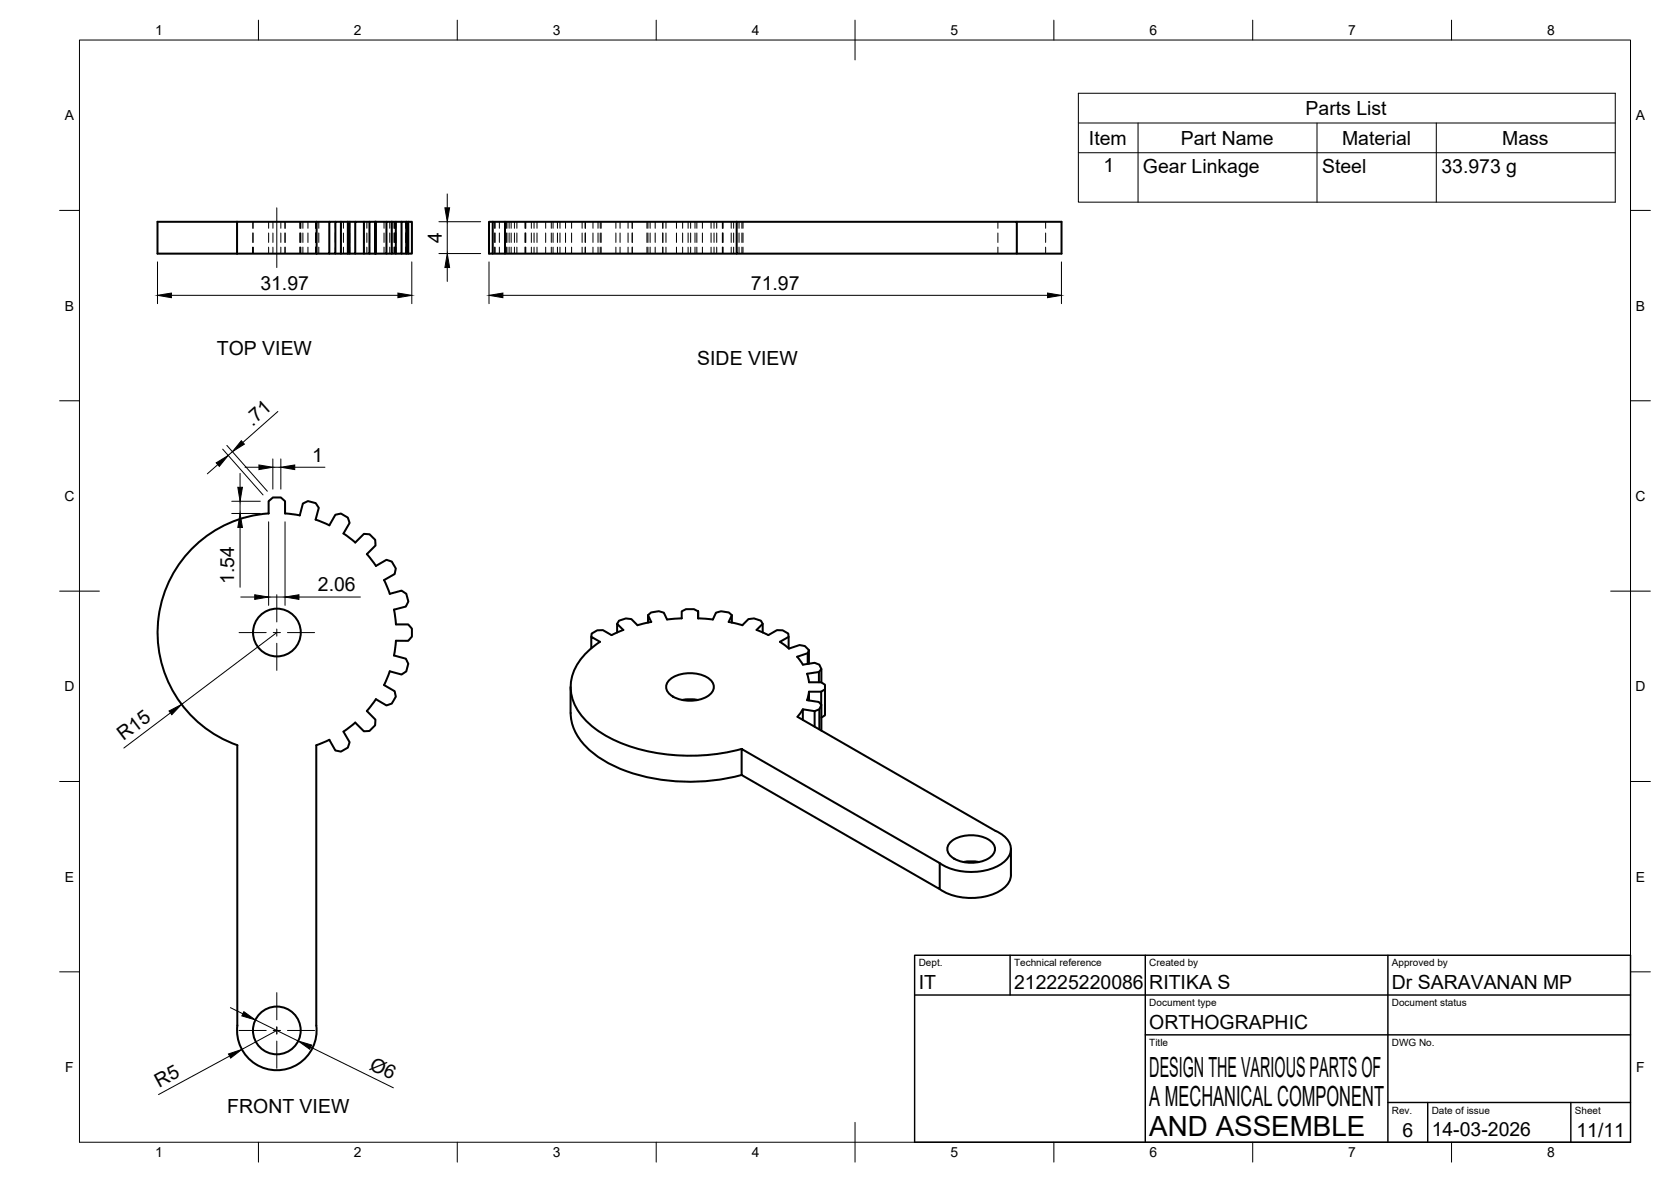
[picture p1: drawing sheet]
<svg xmlns="http://www.w3.org/2000/svg" width="420mm" height="297mm" viewBox="0 0 420 297" stroke-linecap="round" stroke-linejoin="round" font-family="sans-serif">
<!-- layer: Hidden -->
<g fill="none" stroke="#000" stroke-width=".25">
<path d="M59.7 55.7v1.7M59.7 58.6v2.3M63.6 55.7v1.7M63.6 58.6v2.3M67.5 55.7v1.7M67.5 58.6v2.3M68.6 55.7v1.7M68.6 58.6v2.3M70.6 55.7v1.7M70.6 58.6v2.3M71.7 55.7v1.7M71.7 58.6v2.3"/>
<path d="M75.4 55.7v1.7M75.4 58.6v2.3M75.6 55.7v1.7M75.6 58.6v2.3M76.2 55.7v1.7M76.2 58.6v2.3M77.4 55.7v1.7M77.4 58.6v2.3M79.4 55.7v1.7M79.4 58.6v2.3M79.5 55.7v1.7M79.5 58.6v2.3"/>
<path d="M80.2 55.7v1.7M80.2 58.6v2.3M84.3 55.7v1.7M84.3 58.6v2.3M85.7 55.7v1.7M85.7 58.6v2.3M86.4 55.7v1.7M86.4 58.6v2.3M87.5 55.7v1.7M87.5 58.6v2.3M87.9 55.7v1.7M87.9 58.6v2.3"/>
<path d="M91.5 55.7v1.7M91.5 58.6v2.3M92.2 55.7v1.7M92.2 58.6v2.3M92.9 55.7v1.7M92.9 58.6v2.3M94.3 55.7v1.7M94.3 58.6v2.3M94.4 55.7v1.7M94.4 58.6v2.3M96.6 55.7v1.7M96.6 58.6v2.3"/>
<path d="M97.2 55.7v1.7M97.2 58.6v2.3M98 55.7v1.7M98 58.6v2.3M98.5 55.7v1.7M98.5 58.6v2.3M99.1 55.7v1.7M99.1 58.6v2.3M99.2 55.7v1.7M99.2 58.6v2.3M99.5 55.7v1.7M99.5 58.6v2.3"/>
<path d="M101 55.7v1.7M101 58.6v2.3M102 55.7v1.7M102 58.6v2.3M102.2 55.7v1.7M102.2 58.6v2.3M102.6 55.7v1.7M102.6 58.6v2.3M123.9 55.7v1.7M123.9 58.6v2.3M124.4 55.7v1.7M124.4 58.6v2.3"/>
<path d="M124.5 55.7v1.7M124.5 58.6v2.3M125.6 55.7v1.7M125.6 58.6v2.3M127 55.7v1.7M127 58.6v2.3M127.3 55.7v1.7M127.3 58.6v2.3M127.5 55.7v1.7M127.5 58.6v2.3M128 55.7v1.7M128 58.6v2.3"/>
<path d="M128.5 55.7v1.7M128.5 58.6v2.3M129.3 55.7v1.7M129.3 58.6v2.3M130 55.7v1.7M130 58.6v2.3M132 55.7v1.7M132 58.6v2.3M132.1 55.7v1.7M132.1 58.6v2.3M132.2 55.7v1.7M132.2 58.6v2.3"/>
<path d="M133.6 55.7v1.7M133.6 58.6v2.3M134.3 55.7v1.7M134.3 58.6v2.3M135 55.7v1.7M135 58.6v2.3M137.2 55.7v1.7M137.2 58.6v2.3M138.6 55.7v1.7M138.6 58.6v2.3M139.1 55.7v1.7M139.1 58.6v2.3"/>
<path d="M140.2 55.7v1.7M140.2 58.6v2.3M140.8 55.7v1.7M140.8 58.6v2.3M142.2 55.7v1.7M142.2 58.6v2.3M143.7 55.7v1.7M143.7 58.6v2.3M146.4 55.7v1.7M146.4 58.6v2.3M147.2 55.7v1.7M147.2 58.6v2.3"/>
<path d="M149.1 55.7v1.7M149.1 58.6v2.3M150.4 55.7v1.7M150.4 58.6v2.3M150.9 55.7v1.7M150.9 58.6v2.3M151.2 55.7v1.7M151.2 58.6v2.3M154.9 55.7v1.7M154.9 58.6v2.3M155.9 55.7v1.7M155.9 58.6v2.3"/>
<path d="M157.9 55.7v1.7M157.9 58.6v2.3M159 55.7v1.7M159 58.6v2.3M162.7 55.7v1.7M162.7 58.6v2.3M162.9 55.7v1.7M162.9 58.6v2.3M163.5 55.7v1.7M163.5 58.6v2.3M164.7 55.7v1.7M164.7 58.6v2.3"/>
<path d="M166.6 55.7v1.7M166.6 58.6v2.3M167.4 55.7v1.7M167.4 58.6v2.3M170.1 55.7v1.7M170.1 58.6v2.3M171.6 55.7v1.7M171.6 58.6v2.3M173 55.7v1.7M173 58.6v2.3M173.7 55.7v1.7M173.7 58.6v2.3"/>
<path d="M174.8 55.7v1.7M174.8 58.6v2.3M175.2 55.7v1.7M175.2 58.6v2.3M176.6 55.7v1.7M176.6 58.6v2.3M178.8 55.7v1.7M178.8 58.6v2.3M179.5 55.7v1.7M179.5 58.6v2.3M180.2 55.7v1.7M180.2 58.6v2.3"/>
<path d="M181.6 55.7v1.7M181.6 58.6v2.3M181.7 55.7v1.7M181.7 58.6v2.3M181.8 55.7v1.7M181.8 58.6v2.3M183.9 55.7v1.7M183.9 58.6v2.3M184.5 55.7v1.7M184.5 58.6v2.3M185.2 55.7v1.7M185.2 58.6v2.3"/>
<path d="M185.8 55.7v1.7M185.8 58.6v2.3M186.5 55.7v1.7M186.5 58.6v2.3M186.8 55.7v1.7M186.8 58.6v2.3M250.9 55.7v1.7M250.9 58.6v2.3M262.9 55.7v1.7M262.9 58.6v2.3M59.7 62.1v1.6M63.6 62.1v1.6v-1.6"/>
<path d="M67.5 62.1v1.6M68.6 62.1v1.6M70.6 62.1v1.6M71.7 62.1v1.6M75.4 62.1v1.6M75.6 62.1v1.6M76.2 62.1v1.6M77.4 62.1v1.6M79.4 62.1v1.6M79.5 62.1v1.6M80.2 62.1v1.6M84.3 62.1v1.6"/>
<path d="M85.7 62.1v1.6M86.4 62.1v1.6M87.5 62.1v1.6M87.9 62.1v1.6M91.5 62.1v1.6M92.2 62.1v1.6M92.9 62.1v1.6M94.3 62.1v1.6M94.4 62.1v1.6M96.6 62.1v1.6M97.2 62.1v1.6M98 62.1v1.6"/>
<path d="M98.5 62.1v1.6M99.1 62.1v1.6M99.2 62.1v1.6M99.5 62.1v1.6M101 62.1v1.6M102 62.1v1.6M102.2 62.1v1.6M102.6 62.1v1.6M123.9 62.1v1.6M124.4 62.1v1.6M124.5 62.1v1.6M125.6 62.1v1.6"/>
<path d="M127 62.1v1.6M127.3 62.1v1.6M127.5 62.1v1.6M128 62.1v1.6M128.5 62.1v1.6M129.3 62.1v1.6M130 62.1v1.6M132 62.1v1.6M132.1 62.1v1.6M132.2 62.1v1.6M133.6 62.1v1.6M134.3 62.1v1.6"/>
<path d="M135 62.1v1.6M137.2 62.1v1.6M138.6 62.1v1.6M139.1 62.1v1.6M140.2 62.1v1.6M140.8 62.1v1.6M142.2 62.1v1.6M143.7 62.1v1.6M146.4 62.1v1.6M147.2 62.1v1.6M149.1 62.1v1.6M150.4 62.1v1.6"/>
<path d="M150.9 62.1v1.6M151.2 62.1v1.6M154.9 62.1v1.6M155.9 62.1v1.6M157.9 62.1v1.6M159 62.1v1.6M162.7 62.1v1.6M162.9 62.1v1.6M163.5 62.1v1.6M164.7 62.1v1.6M166.6 62.1v1.6M167.4 62.1v1.6"/>
<path d="M170.1 62.1v1.6M171.6 62.1v1.6M173 62.1v1.6M173.7 62.1v1.6M174.8 62.1v1.6M175.2 62.1v1.6M176.6 62.1v1.6M178.8 62.1v1.6M179.5 62.1v1.6M180.2 62.1v1.6M181.6 62.1v1.6M181.7 62.1v1.6"/>
<path d="M181.8 62.1v1.6M183.9 62.1v1.6M184.5 62.1v1.6M185.2 62.1v1.6M185.8 62.1v1.6M186.5 62.1v1.6M186.8 62.1v1.6M250.9 62.1v1.6M262.9 62.1v1.6"/>
</g>
<!-- layer: Visible -->
<g fill="none" stroke="#000" stroke-width=".51">
<path d="M59.6 55.7h-20v8h20M59.6 55.7h20M59.6 55.7v8M79.6 55.7h3.2M79.6 55.7v8M84.3 55.7h-1.5v8h-3.2M85.7 55.7h-1.4v8h-1.5M87.5 55.7h.4v8h-.4zM87.5 55.7h-1.8v8h-1.4M87.9 55.7h1.4M91.5 55.7h-2.2v8h-1.4M92.9 55.7h-1.4v8h-2.2"/>
<path d="M94.3 55.7l.1 8zM94.3 55.7h-1.4v8h-1.4M94.4 55.7h.1M97.2 55.7h-2.7l-.1 8M98.5 55.7h1v8h-1zM98.5 55.7h-1.3v8h-2.7M99.5 55.7h1.5M102.2 55.7h.5v8h-.5zM102.2 55.7h-1.2v8h-1.5M102.7 55.7h.9v8h-.9M123.9 55.7h-.9v8h.9v-8h3.1M185.2 55.7h70.5v8h-70.5z"/>
<path d="M185.2 55.7h-58.2v8h-3.1M255.7 55.7h11.2v8h-11.2M59.6 63.7h20M85.7 63.7h1.8M92.9 63.7h1.4M97.2 63.7h1.3M101 63.7h1.2M127 63.7h58.2M67.5 129v-3.1l1.1-.9h2l1.1 .9v3.1l3.7 .5M67.6 129a30 30 0 0 0-27.7 25.9 30 30 0 0 0 19.8 32.4M75.4 129.5l.8-3 1.2-.6 2 .5 .8 1.2-.8 3M79.4 130.6l3.4 1.4 1.5-2.6 1.4-.3 1.8 1 .4 1.3-1.5 2.7 2.9 2.2 2.2-2.1 1.4 .1 1.4 1.4 .1 1.4-2.2 2.2"/>
<path d="M92.3 139.2l2.2 3M94.5 142.2l2.7-1.5 1.3 .4 1 1.8-.3 1.4-2.6 1.5 1.4 3.4 3-.8 1.2 .8 .5 2-.7 1.2-2.9 .8 .5 3.7h3l1 1.1v2l-1 1h-3.1l-.4 3.7M155.2 158.9v-2.1l1.5 1.5-2.9 1.3-2.2-1.2h-1.4l-1.4 .8-.1 .8M155.2 156.8l.4-.8 1.8-.6 1.3 .2 1.6 1.5M162.9 156.4v-1.8l.9 1.7-3.5 .8M162.9 154.6l.8-.7 2-.3 1.2 .4 .8 1.7M175.5 153.6v1.8v-1.8l-1-.5h-2l-1.1 .5v1.8l-3.7 .3M175.6 155.4l3.7 .3M179.2 155.7l.8-1.7 1.3-.4 1.9 .3 .8 .7v1.9M184 154.6l-.8 1.7 3.5 .8M186.6 157.1l1.6-1.5 1.4-.2 1.7 .6 .5 .8v2.1M191.8 156.8l-1.6 1.5 3 1.3 2.2-1.2h1.4l1.4 .8 .1 3.7"/>
<path d="M92.2 178.7l2.2 2.2-.1 1.4-1.4 1.4-1.4 .1-2.2-2.2-2.9 2.3 1.5 2.6-.4 1.4-1.8 1-1.4-.3-1.5-2.7-3.3 1.4v70.4a10 10 0 0 1-9.9 11.3 10 10 0 0 1-9.9-11.3v-70.4M94.5 175.7l-2.2 3M96.6 172.2l2.6 1.5 .3 1.4-1 1.7-1.3 .5-2.7-1.6M99.1 164.7l2.9 .8 .7 1.3-.5 1.9-1.2 .8-3-.8-1.4 3.4M143.5 172.6v6.6M143.5 179.2a13.7 13.7 0 0 0 6.5 10.7 41.6 41.6 0 0 0 24.4 6.5l7-.6 5.1-1.1M148.7 162.9v-2.9l2.2 1.3a14.8 14.8 0 0 0-7.3 10.1 12.2 12.2 0 0 0 4.6 10.5 36.8 36.8 0 0 0 21.4 7.9 50 50 0 0 0 16.9-1.6M168.6 170.7a8.9 8.9 0 0 1 9.8 0 2.49 2.49 0 0 1 1.1 2.4 2.49 2.49 0 0 1-1.8 2 9.1 9.1 0 0 1-9.1-.5 2.36 2.36 0 0 1 0-3.9zM171.6 175.9l1.9-.2 1.9 .2M198.3 160l-2.2 1.3 2.3 1.7 2.6-.9 1.4 .3 1 1v3.4M200.4 165l1.5 2 2.9-.4 1.2 .4 .5 1.1v3.4M201.9 178.2l-1.4 1.9 49.8 28.7a5.1 5.1 0 0 1 3.8 5.1 6.4 6.4 0 0 1-4.6 4.3 15.5 15.5 0 0 1-13.2-1.3"/>
<path d="M203.1 164.2l-2.7 .8M203.4 163.4l-.3 .8v2.6M203.4 171.5h3.1l.9 .6v7.7l-.9 .5M203.4 173.8l-.5 2.1 3 .5 .6 .8v6.4M204.8 178.7l-2.9-.4v2.6M205.9 168.9l-3 .4 .5 2.1M206 178.3l-1.2 .4v3.9M206.5 173.8h-3.1v2.2M206.5 168.1l-.6 .8v2.6M206.5 177.2l-.5 1.1v5M207.4 173.2l-.9 .6v3.3M186.5 188.2l49.8 28.7v6.5l-49.8-28.6z"/>
<path d="M239.3 211.4a8.9 8.9 0 0 1 9.8 0 2.49 2.49 0 0 1 1 2.4 2.49 2.49 0 0 1-1.7 2 9.1 9.1 0 0 1-9.1-.5 2.36 2.36 0 0 1 0-3.9zM242.3 216.6l1.9-.2 1.9 .2M254.2 213.4v6.5a5.9 5.9 0 0 1-4.5 4.8 15.5 15.5 0 0 1-13.4-1.3"/>
<circle cx="69.6" cy="159" r="6"/>
<circle cx="69.6" cy="259" r="6"/>
</g>
<!-- layer: BORDER -->
<g fill="none" stroke="#000" stroke-width=".25">
<path d="M20 10.1h390v276.9h-390zM65 5.1v5M115 5.1v5M165 5.1v5M215 5.1v10M265 5.1v5M315 5.1v5M365 5.1v5M15 52.9h5M410 52.9h5M15 100.7h5M410 100.7h5"/>
<path d="M15 148.6h10M405 148.6h10M15 196.4h5M410 196.4h5M15 244.2h5M410 244.2h5M65 287v5M115 287v5M165 287v5M215 282.1v9.9M265 287v5M315 287v5"/>
<path d="M365 287v5"/>
</g>
<!-- layer: TITLEBLOCK -->
<path d="M230 240.1h180v46.9h-180zM230 250h180M254 240.1v9.9M288 240.1v46.9M349 240.1v46.9M288 260.1h122M349 277.1h61M359 277.1v9.9M395 277.1v9.9" fill="none" stroke="#000" stroke-width=".36"/>
<!-- layer: Smart Centers -->
<g fill="none" stroke="#000" stroke-width=".25">
<path d="M69.6 52.2v15M60.1 159h6.8M68.7 159h1.8M69.6 149.5v6.8M69.6 158.1v1.8M72.3 159h6.8M69.6 161.7v6.8M60.1 259h6.8M68.7 259h1.8M69.6 249.5v6.8M69.6 258.1v1.7M72.3 259h6.8"/>
<path d="M69.6 261.6v6.9"/>
</g>
<!-- layer: FD_Dimensions -->
<g fill="none" stroke="#000" stroke-width=".25">
<path d="M110.4 55.7h10.5M112.5 48.7v3.5M112.5 55.7v8M39.6 65.8v10.5M43.1 74.2h57M103.5 65.8v10.5M110.4 63.7h10.5M112.5 67.2v3.5M123 65.8v10.5M126.4 74.2h137M266.9 65.8v10.5M54.8 116.8l-2.7 2.3"/>
<path d="M56 112.9l10.1 11.5M57 111.9l10.2 11.6M58.4 113.5l-1 1M60.4 119v3.5M61.6 117.4h3.5M68.6 115.3v7.6M68.6 117.4h2M69.9 103.4l-8.8 7.8M70.6 115.3v7.6M74.1 117.4h7.6M58.3 126h7.1M58.3 129h7.1"/>
<path d="M60.4 126v3M60.4 132.6v15M67.5 131.1v21M71.7 131.1v21M60.5 150h3.6M67.5 150h4.2M69.6 159l-23.9 18M75.2 150h15.4M42.9 179.1l-11.8 8.9M57.9 253.2l3.2 1.6M64.2 256.3l10.8 5.3M69.6 259l-8.8 4.7"/>
<path d="M57.7 265.4l-17.8 9.7M78.1 263.2l20.8 10.2"/>
</g>
<g fill="#000" stroke="#000" stroke-width=".25">
<path d="M111.9 52.2h1.2l-.6 3.5zM39.6 74.2l3.5-.6v1.2zM100.1 73.6l3.4 .6-3.4 .6zM112.5 63.7l.6 3.5h-1.2zM123 74.2l3.4-.6v1.2zM263.4 73.6l3.5 .6-3.5 .6zM54.4 116.3l3-1.8-2.3 2.7zM60.7 110.8l.7 .8-3 1.9zM65.1 116.8l3.5 .6-3.5 .6zM70.6 117.4l3.5-.6v1.2zM59.8 122.5h1.2l-.6 3.5zM60.4 129l.6 3.6h-1.2z"/>
<path d="M64.1 149.5l3.4 .5-3.4 .6zM71.7 150l3.5-.5v1.1zM42.5 178.7l3.2-1.7-2.5 2.6zM61.3 254.2l2.9 2.1-3.4-1zM57.4 264.9l3.4-1.2-2.8 2.2zM75 261.6l3.4 1-.5 1.1z"/>
</g>
<!-- layer: Parts Lists -->
<path d="M271.1 23.4h135v27.4h-135zM271.1 30.9h135M271.1 38.4h135M286.2 30.9v19.9M331.2 30.9v19.9M361.1 30.9v19.9" fill="none" stroke="#000" stroke-width=".25"/>
<g font-size="7">
<text x="289" y="270.6">DESIGN THE VARIOUS PARTS OF</text>
<text x="289" y="278.1">A MECHANICAL COMPONENT</text>
<text x="289" y="285.5">AND ASSEMBLE</text>
</g>
<g font-size="4.9">
<text x="328.3" y="28.9">Parts List</text>
<text x="273.8" y="36.4">Item</text>
<text x="296.9" y="36.4">Part Name</text>
<text x="337.4" y="36.4">Material</text>
<text x="377.7" y="36.4">Mass</text>
<text x="277.5" y="43.3">1</text>
<text x="287.4" y="43.4">Gear Linkage</text>
<text x="332.4" y="43.4">Steel</text>
<text x="362.4" y="43.4">33.973 g</text>
<text x="111.1" y="61" transform="rotate(-90 111.1 61)">4</text>
<text x="65.5" y="72.8">31.97</text>
<text x="188.8" y="72.8">71.97</text>
<text x="54.5" y="89.2">TOP VIEW</text>
<text x="175.3" y="91.7">SIDE VIEW</text>
<text x="63.5" y="107.2" transform="rotate(-42 63.5 107.2)">.71</text>
<text x="78.5" y="116">1</text>
<text x="58.9" y="146.7" transform="rotate(-90 58.9 146.7)">1.54</text>
<text x="79.9" y="148.6">2.06</text>
<text x="31.1" y="186.2" transform="rotate(-37 31.1 186.2)">R15</text>
<text x="231" y="248.5">IT</text>
<text x="255" y="248.5">212225220086</text>
<text x="289" y="248.5">RITIKA S</text>
<text x="350" y="248.5">Dr SARAVANAN MP</text>
<text x="289" y="258.6">ORTHOGRAPHIC</text>
<text x="92.7" y="268.6" transform="rotate(26 92.7 268.6)">Ø6</text>
<text x="40" y="273.3" transform="rotate(-28 40 273.3)">R5</text>
<text x="57.1" y="279.7">FRONT VIEW</text>
<text x="352.6" y="285.7">6</text>
<text x="360" y="285.5">14-03-2026</text>
<text x="396.4" y="285.7">11/11</text>
</g>
<g font-size="3.5">
<text x="39" y="8.8">1</text>
<text x="89" y="8.8">2</text>
<text x="139" y="8.8">3</text>
<text x="189" y="8.8">4</text>
<text x="239" y="8.8">5</text>
<text x="289" y="8.8">6</text>
<text x="339" y="8.8">7</text>
<text x="389" y="8.8">8</text>
<text x="16.3" y="30.2">A</text>
<text x="411.3" y="30.2">A</text>
<text x="16.3" y="78">B</text>
<text x="411.3" y="78">B</text>
<text x="16.2" y="125.9">C</text>
<text x="411.2" y="125.9">C</text>
<text x="16.2" y="173.7">D</text>
<text x="411.2" y="173.7">D</text>
<text x="16.3" y="221.6">E</text>
<text x="411.3" y="221.6">E</text>
<text x="16.4" y="269.4">F</text>
<text x="411.4" y="269.4">F</text>
<text x="39" y="290.8">1</text>
<text x="89" y="290.8">2</text>
<text x="139" y="290.8">3</text>
<text x="189" y="290.8">4</text>
<text x="239" y="290.8">5</text>
<text x="289" y="290.8">6</text>
<text x="339" y="290.8">7</text>
<text x="389" y="290.8">8</text>
</g>
<g font-size="2.5">
<text x="231" y="242.9">Dept.</text>
<text x="255" y="242.9">Technical reference</text>
<text x="289" y="242.9">Created by</text>
<text x="350" y="242.9">Approved by</text>
<text x="289" y="252.8">Document type</text>
<text x="350" y="252.8">Document status</text>
<text x="289" y="262.9">Title</text>
<text x="350" y="262.9">DWG No.</text>
<text x="350" y="279.9">Rev.</text>
<text x="360" y="279.9">Date of issue</text>
<text x="396" y="279.9">Sheet</text>
</g>
</svg>
